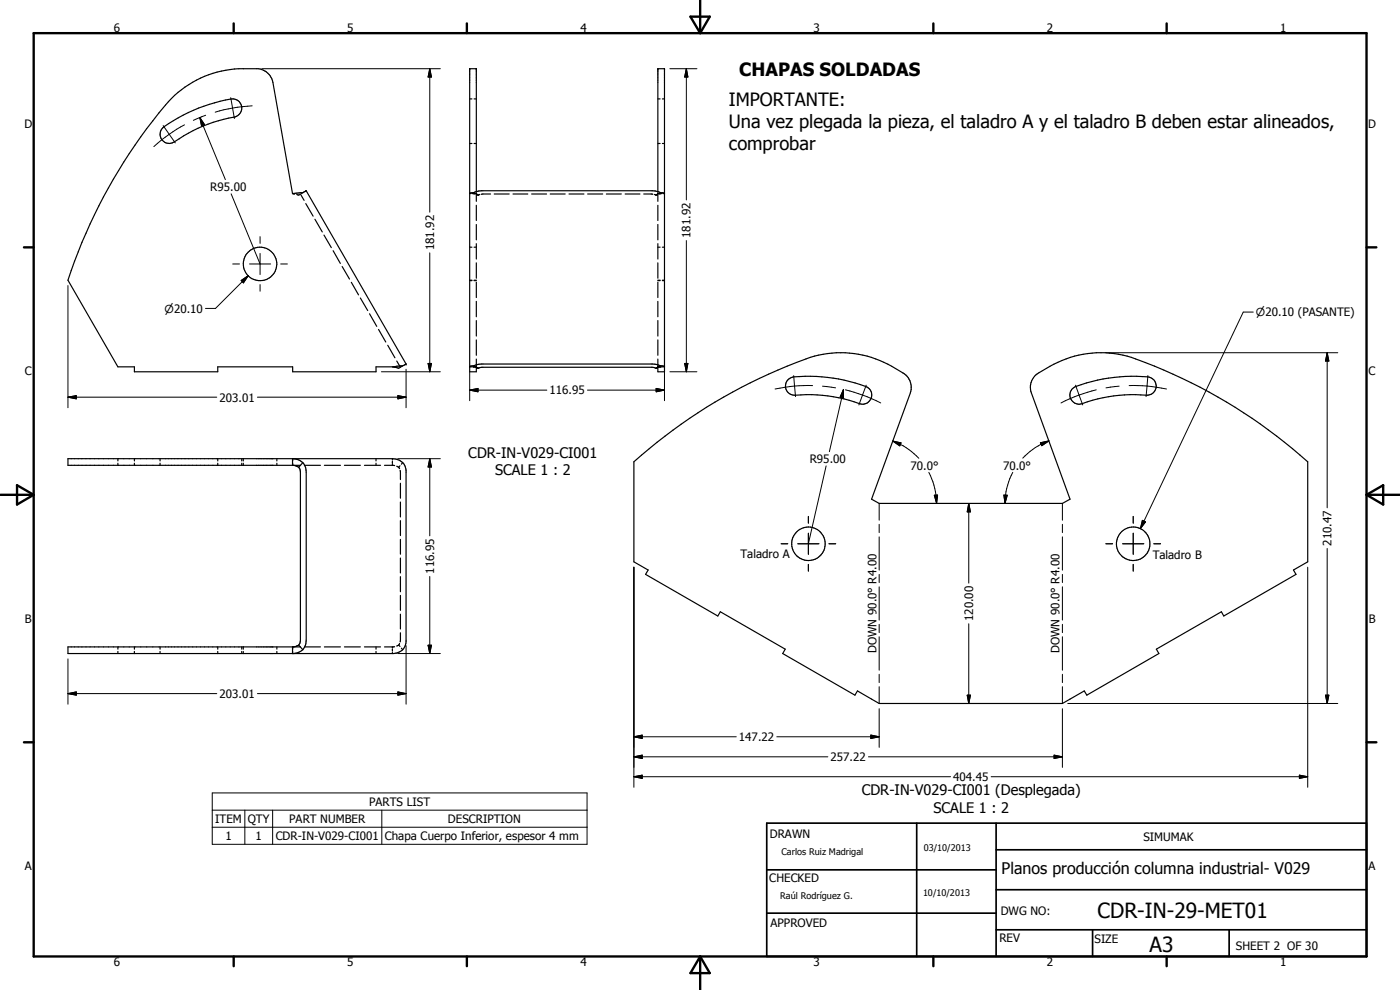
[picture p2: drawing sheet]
<svg xmlns="http://www.w3.org/2000/svg" width="420mm" height="297mm" viewBox="0 0 420 297" stroke-linecap="round" stroke-linejoin="round" font-family="sans-serif">
<g fill="none" stroke="#000" stroke-width=".35">
<path d="M48.9 38.3a47.2 47.2 0 0 1 21.2-8.6 2.76 2.76 0 0 1 2.4 2.6 2.76 2.76 0 0 1-2.2 2.8 46.6 46.6 0 0 0-18.6 7.8 2.75 2.75 0 0 1-3.3-1.2 2.75 2.75 0 0 1 .5-3.4zM141 29.7h.6M142.3 29.7h.6M197.4 29.7h.7M198.8 29.7h.6M87.8 58.1l-5.9-33.4a5.1 5.1 0 0 0-4.4-4.1 37 37 0 0 0-9.7 .5 31 31 0 0 0-20.1 12.7 158.8 158.8 0 0 0-27.3 50.3l15 26h4.9v1.4h25.1v-1.4h22.4v1.4h25v-1.4h5M87.8 58.1l.6 .1M90.1 58.3l-.4 .2-.6-.2M90.2 58.2l1.1 1.9M90.9 57.8l-.4 .2M90.9 57.8l-3.1 .3M91.8 57.3l-.9 .5"/>
<path d="M91.9 57.2l30 52M91.9 57.2l-.1 .1M141 43.1h.6M141.7 58.1h.7M142.1 57.8l2.4-.6h51.4l2.4 .6M142.1 57.8l-1.1 .3h.3M142.1 57.8l.8 .3M142.2 58.1l.3 .1M142.3 43.1h.6M142.5 58.2h.1M142.9 57.7v-37.1h-1.9v90.9h1.9v-1.3M142.9 57.9v2.5"/>
<path d="M142.9 58.2h.1M143 58.2h.1M143 58.2l.1 .1M143.1 58.3l.4 .2M143.3 58.4l.2 .1M144 58.3l-.5 .2M147.2 58.2l-2.7 .1M148.3 58.2h4.5M154 58.2h4.4M159.5 58.2h4.5M165.1 58.2h4.5M170.8 58.2h4.4"/>
<path d="M176.3 58.2h4.6M182 58.2h4.5M187.6 58.2h4.5M193.2 58.2l2.7 .1M196.4 58.3l.4 .2M197.1 58.4l-.1 .1M197.3 58.3l-.5 .2M197.3 58.2h.1M197.4 57.7v-37.1h2v90.9h-2v-1.3M197.4 58.1h.3M197.4 57.9v2.5M197.4 58.2l-.1 .1"/>
<path d="M197.4 43.1h.7M198 58.1h.7M198.2 58.1l-.4 .1M198.3 57.8l1.1 .2-.4 .1M198.3 57.8l-.5 .2M198.8 43.1h.6M91.8 61.1l2.2 3.8M94.5 65.8l2.2 3.8M97.2 70.5l2.2 3.8M100 75.2l2.1 3.8M102.7 80l2.2 3.7M141 74.2h.6"/>
<path d="M142.3 74.2h.6M142.9 61.6v4.6M142.9 67.4v4.6M142.9 73.1v4.6M142.9 78.9v4.6M197.4 74.2h.7M197.4 61.6v4.6M197.4 67.4v4.6M197.4 73.1v4.6M197.4 78.9v4.6M198.8 74.2h.6M105.4 84.7l2.2 3.8"/>
<path d="M108.2 89.4l2.2 3.8M110.9 94.1l2.2 3.8M113.6 98.8l2.2 3.8M141 84.2h.6M141 84.1h.6M142.3 84.2h.6M142.3 84.1h.6M142.9 84.7v4.6M142.9 90.4v4.6M142.9 96.2v4.6M197.4 84.2h.7M197.4 84.1h.7"/>
<path d="M197.4 84.7v4.6M197.4 90.4v4.6M197.4 96.2v4.6M198.8 84.2h.6M198.8 84.1h.6M116.4 103.6l2.1 3.8M119.1 108.3l1.1 1.9M120.9 109.8l-1.2 .7-1.9-.4M120.9 109.8l-3.1 .3M121.8 109.3l-.9 .5M121.9 109.2l-.1 .1M142.1 109.8l-1.1 .3h1.4"/>
<path d="M142.1 109.8l2.4-.6h51.4l2.4 .6M142.1 109.8l1.4 .7M142.2 110.1l.7 .1M142.7 110.1h.2M142.9 102v4.6M142.9 107.7v2.4l.2 .1M142.9 110.2l.6 .3M143.3 110.4l.2 .1M197.1 110.4h-.1M197.4 110.1h.3M197.4 102v4.6M197.4 107.7v2.4l-.1 .1"/>
<path d="M197.4 110.2l-.3 .2M198 110.1h1.4M198.2 110.1l-.8 .1M198.3 109.8l1.1 .2M198.3 109.8l-1.5 .7-1.1-.3h-51.1l-1.1 .3M236.5 113.9l1-.6a46.4 46.4 0 0 1 23 3 2.75 2.75 0 0 1 .8 3.5 2.75 2.75 0 0 1-3.4 1.3 47.9 47.9 0 0 0-20-2.6 2.74 2.74 0 0 1-1.4-4.6zM321.6 116.8l.3-.2a31.2 31.2 0 0 1 12.5-3.4 38.1 38.1 0 0 1 10.8 .1 2.74 2.74 0 0 1 1.7 3.2 2.74 2.74 0 0 1-2.9 2.1 47.7 47.7 0 0 0-20 2.7 2.8 2.8 0 0 1-2.6-1.5 2.8 2.8 0 0 1 .2-3zM35.4 137.6v.7M35.4 139v.6M40.3 137.6v.7M40.3 139v.6M48 137.6v.7"/>
<path d="M48 139v.6M65.4 137.6v.7M65.4 139v.6M72.5 137.6v.7M72.5 139v.6M73 137.6v.7M73 139v.6M83.1 137.6v.7M83.1 139v.6M87.8 137.6v.7M87.8 139v.6M88 139.6l1.7 .6"/>
<path d="M90.9 138.8l.8 1.5 .2 1.3v50.5l-.2 1.3-.8 1.5M90.9 138.8l-1.2 1.4M90.9 138.8l-1.5-.9-1.6-.3v2M91.4 139.6h4.8M97.4 139.6h4.8M103.4 139.6h4.8M109.4 139.6h4.8M112.8 137.6v.7M112.8 139v.6M115.4 139.6l3 .1M117.8 137.6v.4M117.8 138.4v.7"/>
<path d="M117.8 139.3v.3M117.8 137.6h-97.4v2h69.8M117.8 137.6l1.6 .3 1.5 .9M119.1 139.9l.6 .3M120 139.7l-.3 .5M120.9 138.8l.7 1.1 .3 1.3v51.3a3.7 3.7 0 0 1-1 2.4M120.9 138.8l-.4 .5M190.2 138.6a157.5 157.5 0 0 1 54.2-31.8 32 32 0 0 1 27 5.4 5 5 0 0 1 1.8 5.7l-11.6 31.9 2.3 1.2h54.9l2.3-1.2-11.6-31.9a5 5 0 0 1 2.2-6 31.7 31.7 0 0 1 32-3.1 158.8 158.8 0 0 1 48.8 29.8v30l-4.3 2.4 .7 1.3-21.6 12.5-.7-1.2-19.6 11.2 .8 1.3-21.6 12.5-.8-1.3-6.6 3.8h-54.9l-6.6-3.8-.7 1.3-21.7-12.5 .8-1.3-19.5-11.2-.8 1.2-21.7-12.5 .8-1.3-4.3-2.4zM89.7 140.2l.3 .5 .2 .9v50.5l-.2 .9-.3 .5M119.7 140.2l.2 .4M120.1 141.1l.1 2.8M120.2 145v4.5"/>
<path d="M120.2 150.6v4.5M120.2 156.2v4.5M120.2 161.8v4.5M120.2 167.4v4.5M120.2 173v4.5M120.2 178.6v4.5M35.4 194.1v.7M35.4 195.5v.6M40.3 194.1v.7M40.3 195.5v.6M48 194.1v.7M48 195.5v.6"/>
<path d="M65.4 194.1v.7M65.4 195.5v.6M72.5 194.1v.7M72.5 195.5v.6M73 194.1v.7M73 195.5v.6M83.1 194.1v.7M83.1 195.5v.6M87.8 194.1v2M87.8 194.1v.7M87.8 195.5v.6M89.7 193.5l-1.7 .6"/>
<path d="M89.7 193.5l1.2 1.4M90.2 194.1h-69.8v2h97.8l1.6-.5 1.1-.7M90.9 194.9l-1.5 .9-1.2 .3M91.4 194.1h4.8M97.4 194.1h4.8M103.4 194.1h4.8M109.4 194.1h4.8M112.8 194.1v.7M112.8 195.5v.6M117.8 194.1v.3M117.8 194.7v.7M117.8 195.7v.4"/>
<path d="M118.4 194.1h-3M119.7 193.5l-.6 .3M119.7 193.5l.3 .5M119.9 193.1l-.2 .4M120.2 189.9l-.1 2.7M120.2 184.3v4.4M120.5 194.5l.4 .4"/>
<circle cx="78" cy="79.2" r="5"/>
<circle cx="242.6" cy="163.2" r="5"/>
<circle cx="340.1" cy="163.2" r="5"/>
</g>
<g fill="none" stroke="#000" stroke-width=".3">
<path d="M49 37.7l1.8 2.6M55.4 37.5l-4.6 2.8M60 35.3l1.4 2.1-.9 .4zM60 35.3l7.6 18.6M61.7 34.6l-3.7 1.5M69.2 29.3l1.1 6.3M75.7 31.7l-5.9 .7-5.2 1.3M78.6 20.6h53.6M129 20.6l.5 2.5h-1zM129 20.6v43.1M201 20.6h8.2M206 20.6l.4 2.5h-.9z"/>
<path d="M206 20.6v39.4M50.8 40.3l1.8 2.6M50.8 40.3l-4.6 3.7M69.4 58.2l8.7 21M69.8 79.2h2.1M74.9 79.2h6.3M78.1 71v2M78.1 76v6.4M84.2 79.2h2.1M129 75.9v35.6M206 72.2v39.3M20.4 85.7v36.6"/>
<path d="M72.4 84.2l2.1-1.5-1.4 2.2zM74.5 82.7l-9.8 9.8h-3M78.1 85.4v2M376.1 93.6h-3l-30.8 65M20.4 119.2l2.5-.5v1zM20.4 119.2h44.7M77.2 119.2h44.7M114.5 111.5h17.7M119.4 118.7l2.5 .5-2.5 .5zM121.9 110.8v11.5M128.5 109.1h1l-.5 2.4zM141 117.1l2.5-.6v1.1z"/>
<path d="M141 117.1h23.1M141 111.7v8.5M176.3 117.1h23.1M196.9 116.5l2.5 .6-2.5 .5zM199.4 111.7v8.5M201 111.5h8.2M205.5 109.1h.9l-.4 2.4zM238.2 112.7l.3 3.1M238.5 115.8l.2 3.2M238.5 115.8l-5.9 .9M243.9 115.7l-5.4 .1M246.8 115.9l4 .5"/>
<path d="M253.1 116.8v2.6l-1-.2zM253.1 116.8l-4.2 18.7M253.7 117l6.6 2 4 1.9M260 115.6l-2.2 5.9M322.8 115.6l1 2.9M323.8 118.5l1.1 3M323.8 118.5l-5.4 2.4M329 117l-5.2 1.5M332 105.8h69.5M335.9 115.9l-4 .5M338.9 115.7l5.3 .1M344.2 115.8l-.3 3.2"/>
<path d="M344.2 115.8l5.9 .9M344.5 112.7l-.3 3.1M398.3 105.8l.5 2.5h-1zM398.3 105.8v46.6M119.4 137.6h12.8M129 137.6l.5 2.5h-1zM129 137.6v23.2M247.9 139.8l-5.3 23.4M267.9 132.3l2.5 .6-.4 .9zM267.9 132.3l4 2 3.8 3.2M312.2 132.8l2.6-.5-2.1 1.4zM314.8 132.3l-4.1 2-3.8 3.2"/>
<path d="M242.6 154.9v2.1M242.6 160v6.3M263.9 151v5.1M263.9 157.3v2.5M278.8 141.7a20.6 20.6 0 0 1 2.3 9.3M280.4 148.6l1-.1-.3 2.5zM290.7 151l.5 2.6h-.9zM290.7 151v24M301.3 148.5l1 .1-.7 2.4zM303.9 141.7a20.6 20.6 0 0 0-2.3 9.3M318.8 151v5.1M318.8 157.3v2.5"/>
<path d="M340.1 154.9v2.1M340.1 160v6.3M342.8 156.1l1 .5-1.5 2zM129 173v23.1M190.2 170.2v66M234.4 163.2h2M239.4 163.2h6.4M242.6 169.3v2.1M248.8 163.2h2M263.9 161.1v10M263.9 172.3v2.5M263.9 176.1v10"/>
<path d="M318.8 161.1v10M318.8 172.3v2.5M318.8 176.1v10M331.9 163.2h2M336.9 163.2h6.4M340.1 169.3v2.1M346.3 163.2h2M392.5 170.2v66M398.3 164.5v46.6M20.4 197.7v13.6M119.4 196.1h12.8M121.9 193.7v17.6"/>
<path d="M128.5 193.6h1l-.5 2.5zM263.9 187.3v2.5M263.9 191.1v10M290.7 187.2v23.9M318.8 187.3v2.5M318.8 191.1v10M20.4 208.1l2.5-.5v1zM20.4 208.1h44.7M77.2 208.1h44.7M119.4 207.6l2.5 .5-2.5 .5zM263.9 202.3v2.5M263.9 206v5.1"/>
<path d="M263.9 212.6v11.6M290.3 208.6h.9l-.5 2.5zM318.8 202.3v2.5M318.8 206v5.1M318.8 212.6v17.7M320.5 211.1h81M397.8 208.6h1l-.5 2.5zM63.7 237.9h112.5v15.4h-112.5zM190.2 221.1l2.5-.5v1zM190.2 227.1l2.5-.5v1zM190.2 233l2.5-.4v1zM190.2 221.1h30.8"/>
<path d="M190.2 227.1h58.2M190.2 233h95.1M233.1 221.1h30.8M260.6 227.1h58.2M261.4 220.6l2.5 .5-2.5 .5zM297.5 233h95M316.3 226.6l2.5 .5-2.5 .5zM390 232.6l2.5 .4-2.5 .6zM63.7 243.1h112.5M63.7 248.2h112.5M73.5 243.1v10.2M81.8 243.1v10.2"/>
<path d="M114.6 243.1v10.2"/>
</g>
<g fill="#000">
<circle cx="141" cy="20.6" r=".18"/>
<circle cx="142.9" cy="20.6" r=".18"/>
<circle cx="197.4" cy="20.6" r=".18"/>
<circle cx="199.4" cy="20.6" r=".18"/>
<circle cx="143.1" cy="58.3" r=".18"/>
<circle cx="197.3" cy="58.3" r=".18"/>
<circle cx="121.9" cy="109.2" r=".18"/>
<circle cx="143.1" cy="110.2" r=".18"/>
<circle cx="197.3" cy="110.2" r=".18"/>
</g>
<g fill="none" stroke="#000" stroke-width=".71">
<path d="M10.1 9.9h400v277.1h-400zM70.1 7v2.9M140.1 7v2.9M207.2 5h5.8l-2.9 4.9zM210.1 0v9.9M280.1 7v2.9M350.1 7v2.9M7.2 74.2h2.9M410.1 74.2h3M.1 148.5h10M5.1 145.6l5 2.9-5 2.9zM410.1 148.5h10"/>
<path d="M410.1 148.5l5-2.9v5.8zM7.2 222.7h2.9M410.1 222.7h3M70.1 287v2.9M140.1 287v2.9M210.1 287v10M210.1 287l2.9 5h-5.8zM280.1 287v2.9M350.1 287v2.9"/>
</g>
<path d="M230.1 247h180v40h-180zM275.1 247v40M298.9 255h111.2M298.9 247v40M230.1 274h68.8M230.1 261h68.8M298.9 279h111.2M298.9 267h111.2M327.9 279v8M368.9 279v8" fill="none" stroke="#000" stroke-width=".51"/>
<g fill="#000">
<path d="M60 35.3l1.4 2.1-.9 .4zM129 20.6l.5 2.5h-1zM206 20.6l.4 2.5h-.9zM72.4 84.2l2.1-1.5-1.4 2.2zM20.4 119.2l2.5-.5v1zM119.4 118.7l2.5 .5-2.5 .5zM128.5 109.1h1l-.5 2.4zM141 117.1l2.5-.6v1.1zM196.9 116.5l2.5 .6-2.5 .5zM205.5 109.1h.9l-.4 2.4zM253.1 116.8v2.6l-1-.2zM398.3 105.8l.5 2.5h-1z"/>
<path d="M267.9 132.3l2.5 .6-.4 .9zM312.2 132.8l2.6-.5-2.1 1.4zM129 137.6l.5 2.5h-1zM280.4 148.6l1-.1-.3 2.5zM290.7 151l.5 2.6h-.9zM301.3 148.5l1 .1-.7 2.4zM342.8 156.1l1 .5-1.5 2zM128.5 193.6h1l-.5 2.5zM20.4 208.1l2.5-.5v1zM119.4 207.6l2.5 .5-2.5 .5zM290.3 208.6h.9l-.5 2.5zM397.8 208.6h1l-.5 2.5z"/>
<path d="M190.2 221.1l2.5-.5v1zM190.2 227.1l2.5-.5v1zM190.2 233l2.5-.4v1zM261.4 220.6l2.5 .5-2.5 .5zM316.3 226.6l2.5 .5-2.5 .5zM390 232.6l2.5 .4-2.5 .6z"/>
</g>
<g font-size="6.3">
<text x="329.4" y="275.4">CDR-IN-29-MET01</text>
<text x="345" y="285.6">A3</text>
</g>
<g font-size="5.5">
<text x="221.9" y="22.9">CHAPAS SOLDADAS</text>
<text x="218.8" y="31.7">IMPORTANTE:</text>
<text x="218.8" y="38.3">Una vez plegada la pieza, el taladro A y el taladro B deben estar alineados,</text>
<text x="218.8" y="44.9">comprobar</text>
</g>
<text font-size="4.8" x="300.6" y="262.1">Planos producción columna industrial- V029</text>
<g font-size="4.4">
<text x="140.5" y="137.4">CDR-IN-V029-CI001</text>
<text x="148.6" y="142.7">SCALE 1 : 2</text>
<text x="258.6" y="238.7">CDR-IN-V029-CI001 (Desplegada)</text>
<text x="280.2" y="243.9">SCALE 1 : 2</text>
</g>
<g font-size="3.5">
<text x="34.2" y="9.6">6</text>
<text x="104.2" y="9.6">5</text>
<text x="174.2" y="9.6">4</text>
<text x="244.2" y="9.6">3</text>
<text x="314.2" y="9.6">2</text>
<text x="384.2" y="9.6">1</text>
<text x="7.3" y="38.4">D</text>
<text x="410.6" y="38.4">D</text>
<text x="63.1" y="57.3">R95.00</text>
<text x="207.3" y="71.4" transform="rotate(-90 207.3 71.4)">181.92</text>
<text x="130.3" y="75.1" transform="rotate(-90 130.3 75.1)">181.92</text>
<text x="7.4" y="112.6">C</text>
<text x="410.7" y="112.6">C</text>
<text x="164.9" y="118.4">116.95</text>
<text x="65.9" y="120.5">203.01</text>
<text x="243" y="139">R95.00</text>
<text x="273.2" y="140.9">70.0°</text>
<text x="301" y="140.9">70.0°</text>
<text x="222.2" y="167.5">Taladro A</text>
<text x="345.9" y="167.8">Taladro B</text>
<text x="399.6" y="163.7" transform="rotate(-90 399.6 163.7)">210.47</text>
<text x="130.3" y="172.2" transform="rotate(-90 130.3 172.2)">116.95</text>
<text x="7.4" y="186.9">B</text>
<text x="292" y="186.4" transform="rotate(-90 292 186.4)">120.00</text>
<text x="410.8" y="186.9">B</text>
<text x="263" y="196" transform="rotate(-90 263 196)">DOWN 90.0° R4.00</text>
<text x="318" y="196" transform="rotate(-90 318 196)">DOWN 90.0° R4.00</text>
<text x="65.9" y="209.4">203.01</text>
<text x="221.8" y="222.4">147.22</text>
<text x="249.2" y="228.3">257.22</text>
<text x="286.1" y="234.4">404.45</text>
<text x="110.8" y="241.8">PARTS LIST</text>
<text x="64.6" y="246.9">ITEM</text>
<text x="74.4" y="246.9">QTY</text>
<text x="86.8" y="246.9">PART NUMBER</text>
<text x="134.4" y="246.9">DESCRIPTION</text>
<text x="231" y="251.5">DRAWN</text>
<text x="67.6" y="252.1">1</text>
<text x="76.7" y="252.1">1</text>
<text x="82.8" y="252.1">CDR-IN-V029-CI001</text>
<text x="115.5" y="252.1">Chapa Cuerpo Inferior, espesor 4 mm</text>
<text x="343.1" y="252.3">SIMUMAK</text>
<text x="7.4" y="261.1">A</text>
<text x="410.7" y="261.1">A</text>
<text x="230.9" y="264.6">CHECKED</text>
<text x="300.3" y="274.5">DWG NO:</text>
<text x="231.3" y="278.3">APPROVED</text>
<text x="299.9" y="282.6">REV</text>
<text x="328.5" y="283.1">SIZE</text>
<text x="370.9" y="285.1">SHEET 2 OF 30</text>
<text x="34.2" y="289.9">6</text>
<text x="104.2" y="289.9">5</text>
<text x="174.2" y="289.9">4</text>
<text x="244.2" y="289.9">3</text>
<text x="314.2" y="289.9">2</text>
<text x="384.2" y="289.9">1</text>
</g>
<g font-size="3.3">
<text x="49.4" y="93.8">n20.10</text>
<text x="376.9" y="94.9">n20.10 (PASANTE)</text>
</g>
<g font-size="2.7">
<text x="234.5" y="256.6">Carlos Ruiz Madrigal</text>
<text x="277.2" y="255.3">03/10/2013</text>
<text x="234.1" y="269.7">Raúl Rodríguez G.</text>
<text x="277" y="268.7">10/10/2013</text>
</g>
</svg>
